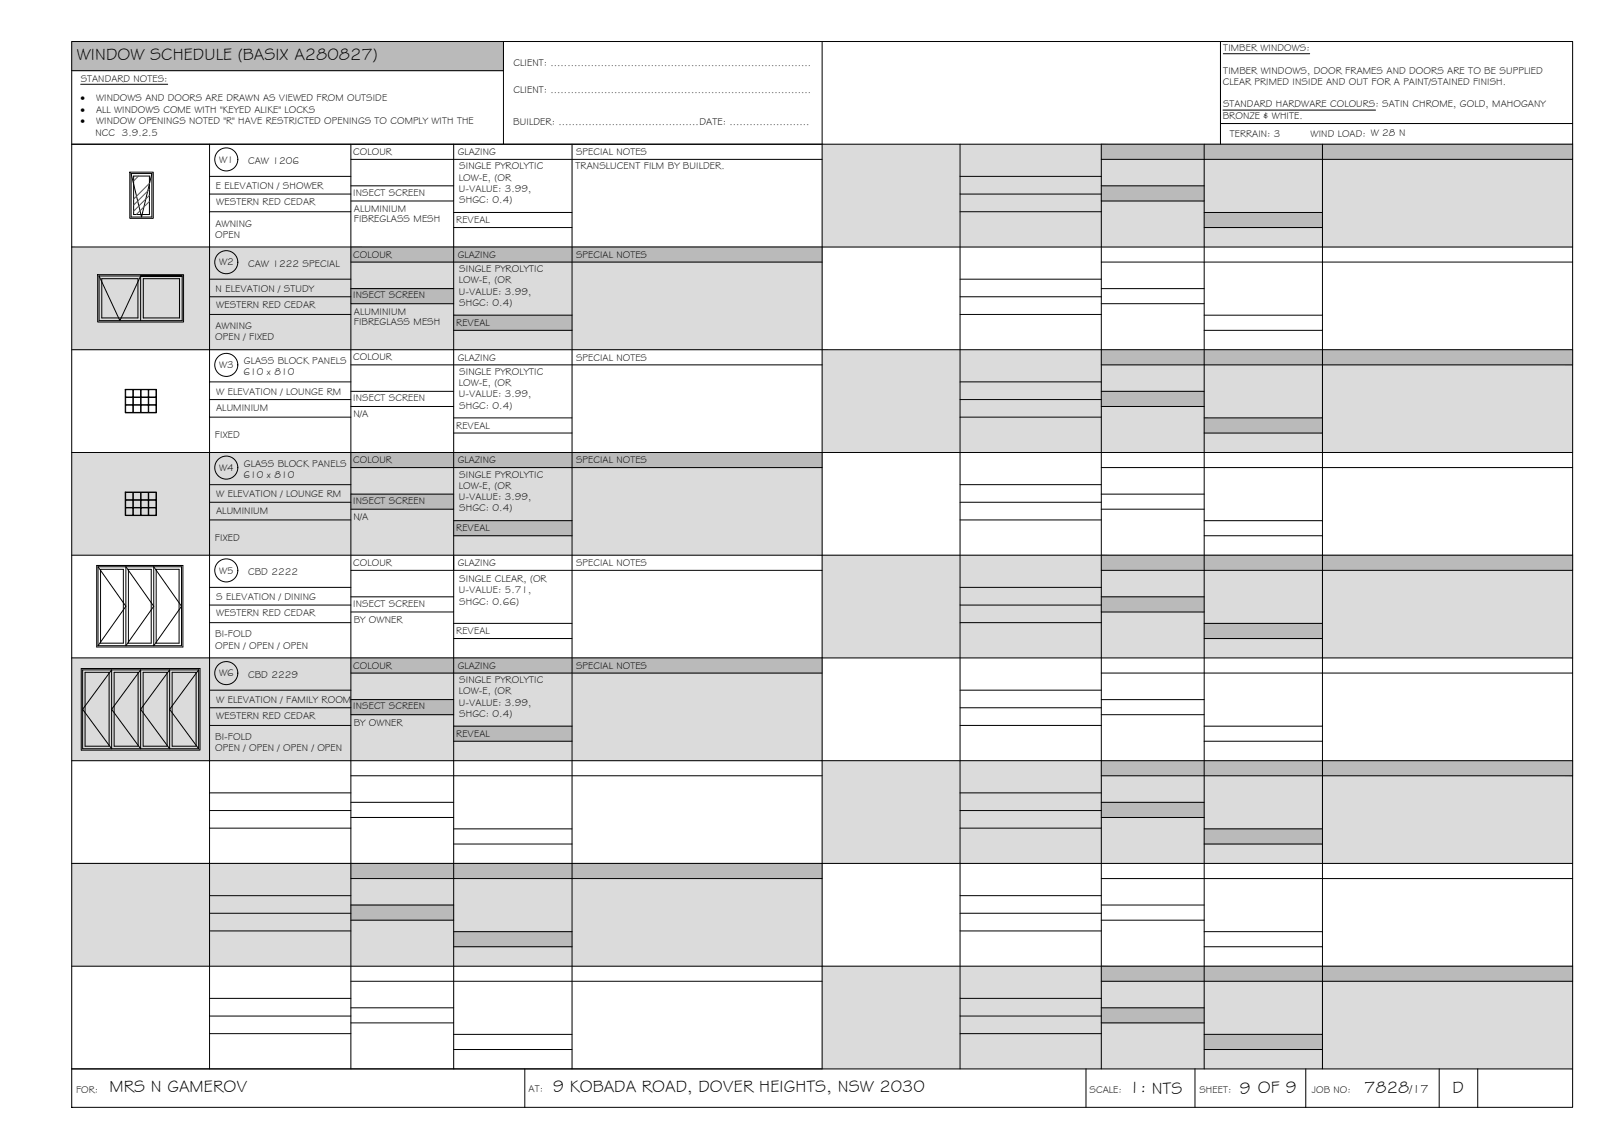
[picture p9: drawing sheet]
<svg xmlns="http://www.w3.org/2000/svg" width="420mm" height="297mm" viewBox="0 0 420 297" stroke-linecap="round" stroke-linejoin="round" font-family="sans-serif">
<!-- layer: WINDOW SCHEDULE HATCH -->
<g fill="#dbdbdb" stroke="#dbdbdb" stroke-width=".26">
<path d="M213.6 37.5l195 26.7v-26.7zM213.6 37.5l195 26.7h-195z"/>
<path d="M18.6 64.2l195 26.7v-26.7zM18.6 64.2l195 26.7h-195z"/>
<path d="M213.6 90.9l195 26.7v-26.7zM213.6 90.9l195 26.7h-195z"/>
<path d="M18.6 117.6l195 26.7v-26.7zM18.6 117.6l195 26.7h-195z"/>
<path d="M213.6 144.3l195 26.7v-26.7zM213.6 144.3l195 26.7h-195z"/>
<path d="M18.6 171l195 26.7v-26.7zM18.6 171l195 26.7h-195z"/>
<path d="M213.6 197.7l195 26.7v-26.7zM213.6 197.7l195 26.7h-195z"/>
<path d="M18.6 224.4l195 26.7v-26.7zM18.6 224.4l195 26.7h-195z"/>
<path d="M213.6 251.1l195 26.7v-26.7zM213.6 251.1l195 26.7h-195z"/>
</g>
<g fill="#bababa" stroke="#bababa" stroke-width=".26">
<path d="M18.6 10.8l112.2 7.6v-7.6zM18.6 10.8l112.2 7.6h-112.2z"/>
<path d="M286.2 37.5l122.4 3.9v-3.9zM286.2 37.5l122.4 3.9h-122.4z"/>
<path d="M286.2 48.3l26.7 3.9v-3.9zM286.2 48.3l26.7 3.9h-26.7z"/>
<path d="M312.9 55.2l30.7 3.9v-3.9zM312.9 55.2l30.7 3.9h-30.7z"/>
<path d="M91.2 64.2l122.4 3.9v-3.9zM91.2 64.2l122.4 3.9h-122.4z"/>
<path d="M91.2 75l26.7 3.9v-3.9zM91.2 75l26.7 3.9h-26.7z"/>
<path d="M117.9 81.9l30.7 3.9v-3.9zM117.9 81.9l30.7 3.9h-30.7z"/>
<path d="M286.2 90.9l122.4 3.9v-3.9zM286.2 90.9l122.4 3.9h-122.4z"/>
<path d="M286.2 101.7l26.7 3.9v-3.9zM286.2 101.7l26.7 3.9h-26.7z"/>
<path d="M312.9 108.6l30.7 3.9v-3.9zM312.9 108.6l30.7 3.9h-30.7z"/>
<path d="M91.2 117.6l122.4 3.9v-3.9zM91.2 117.6l122.4 3.9h-122.4z"/>
<path d="M91.2 128.4l26.7 3.9v-3.9zM91.2 128.4l26.7 3.9h-26.7z"/>
<path d="M117.9 135.3l30.7 3.9v-3.9zM117.9 135.3l30.7 3.9h-30.7z"/>
<path d="M286.2 144.3l122.4 3.9v-3.9zM286.2 144.3l122.4 3.9h-122.4z"/>
<path d="M286.2 155.1l26.7 3.9v-3.9zM286.2 155.1l26.7 3.9h-26.7z"/>
<path d="M312.9 162l30.7 3.9v-3.9zM312.9 162l30.7 3.9h-30.7z"/>
<path d="M91.2 171l122.4 3.9v-3.9zM91.2 171l122.4 3.9h-122.4z"/>
<path d="M91.2 181.8l26.7 3.9v-3.9zM91.2 181.8l26.7 3.9h-26.7z"/>
<path d="M117.9 188.7l30.7 3.9v-3.9zM117.9 188.7l30.7 3.9h-30.7z"/>
<path d="M286.2 197.7l122.4 3.9v-3.9zM286.2 197.7l122.4 3.9h-122.4z"/>
<path d="M286.2 208.5l26.7 3.9v-3.9zM286.2 208.5l26.7 3.9h-26.7z"/>
<path d="M312.9 215.4l30.7 3.9v-3.9zM312.9 215.4l30.7 3.9h-30.7z"/>
<path d="M91.2 224.4l122.4 3.9v-3.9zM91.2 224.4l122.4 3.9h-122.4z"/>
<path d="M91.2 235.2l26.7 3.9v-3.9zM91.2 235.2l26.7 3.9h-26.7z"/>
<path d="M117.9 242.1l30.7 3.9v-3.9zM117.9 242.1l30.7 3.9h-30.7z"/>
<path d="M286.2 251.1l122.4 3.9v-3.9zM286.2 251.1l122.4 3.9h-122.4z"/>
<path d="M286.2 261.9l26.7 3.9v-3.9zM286.2 261.9l26.7 3.9h-26.7z"/>
<path d="M312.9 268.8l30.7 3.9v-3.9zM312.9 268.8l30.7 3.9h-30.7z"/>
</g>
<!-- layer: BORDER -->
<g fill="none" stroke="#000" stroke-width=".26">
<path d="M18.6 10.8h390v277h-390zM18.6 18.4h112.2M130.8 10.8v26.7M317.1 10.8v26.7M408.6 10.8h-195v267M18.6 37.5h390M54.4 37.5v240.3M91.2 37.5v240.3M117.9 37.5v240.3M148.6 37.5v240.3M249.5 37.5v240.3M286.2 37.5v240.3"/>
<path d="M312.9 37.5v240.3M317.1 32.1h91.5M343.6 37.5v240.3M54.4 45.8h36.8M54.4 50.4h36.8M54.4 55h36.8M91.2 41.4h122.4M91.2 48.3h26.7M91.2 52.2h26.7M117.9 55.2h30.7M117.9 59.1h30.7M249.5 45.8h36.7"/>
<path d="M249.5 50.4h36.7M249.5 55h36.7M286.2 41.4h122.4M286.2 48.3h26.7M286.2 52.2h26.7M312.9 55.2h30.7M312.9 59.1h30.7M18.6 64.2h390M54.4 72.6h36.8M54.4 77.1h36.8M91.2 68.1h122.4M91.2 75h26.7"/>
<path d="M91.2 78.9h26.7M249.5 72.6h36.7M249.5 77.1h36.7M286.2 68.1h122.4M286.2 75h26.7M286.2 78.9h26.7M18.6 90.9h390M54.4 81.7h36.8M54.4 99.2h36.8M91.2 94.8h122.4M117.9 81.9h30.7M117.9 85.8h30.7"/>
<path d="M249.5 81.7h36.7M249.5 99.2h36.7M286.2 94.8h122.4M312.9 81.9h30.7M312.9 85.8h30.7M18.6 117.6h390M54.4 103.8h36.8M54.4 108.4h36.8M91.2 101.7h26.7M91.2 105.6h26.7M117.9 108.6h30.7M117.9 112.5h30.7"/>
<path d="M249.5 103.8h36.7M249.5 108.4h36.7M286.2 101.7h26.7M286.2 105.6h26.7M312.9 108.6h30.7M312.9 112.5h30.7M54.4 126h36.8M54.4 130.5h36.8M54.4 135.1h36.8M91.2 121.5h122.4M91.2 128.4h26.7M91.2 132.3h26.7"/>
<path d="M117.9 135.3h30.7M117.9 139.2h30.7M249.5 126h36.7M249.5 130.5h36.7M249.5 135.1h36.7M286.2 121.5h122.4M286.2 128.4h26.7M286.2 132.3h26.7M312.9 135.3h30.7M312.9 139.2h30.7M18.6 144.3h390M54.4 152.6h36.8"/>
<path d="M54.4 157.2h36.8M91.2 148.2h122.4M91.2 155.1h26.7M91.2 159h26.7M249.5 152.6h36.7M249.5 157.2h36.7M286.2 148.2h122.4M286.2 155.1h26.7M286.2 159h26.7M18.6 171h390M54.4 161.8h36.8M54.4 179.4h36.8"/>
<path d="M91.2 174.9h122.4M117.9 162h30.7M117.9 165.9h30.7M249.5 161.8h36.7M249.5 179.4h36.7M286.2 174.9h122.4M312.9 162h30.7M312.9 165.9h30.7M18.6 197.7h390M54.4 183.9h36.8M54.4 188.5h36.8M91.2 181.8h26.7"/>
<path d="M91.2 185.7h26.7M117.9 188.7h30.7M117.9 192.6h30.7M249.5 183.9h36.7M249.5 188.5h36.7M286.2 181.8h26.7M286.2 185.7h26.7M312.9 188.7h30.7M312.9 192.6h30.7M54.4 206.1h36.8M54.4 210.6h36.8M54.4 215.2h36.8"/>
<path d="M91.2 201.6h122.4M91.2 208.5h26.7M91.2 212.4h26.7M117.9 215.4h30.7M117.9 219.3h30.7M249.5 206.1h36.7M249.5 210.6h36.7M249.5 215.2h36.7M286.2 201.6h122.4M286.2 208.5h26.7M286.2 212.4h26.7M312.9 215.4h30.7"/>
<path d="M312.9 219.3h30.7M18.6 224.4h390M54.4 232.8h36.8M54.4 237.3h36.8M91.2 228.3h122.4M91.2 235.2h26.7M91.2 239.1h26.7M249.5 232.8h36.7M249.5 237.3h36.7M286.2 228.3h122.4M286.2 235.2h26.7M286.2 239.1h26.7"/>
<path d="M18.6 251.1h390M54.4 241.9h36.8M54.4 259.5h36.8M91.2 255h122.4M117.9 242.1h30.7M117.9 246h30.7M249.5 241.9h36.7M249.5 259.5h36.7M286.2 255h122.4M312.9 242.1h30.7M312.9 246h30.7M18.6 277.8h390"/>
<path d="M54.4 264h36.8M54.4 268.6h36.8M91.2 261.9h26.7M91.2 265.8h26.7M117.9 268.8h30.7M117.9 272.7h30.7M136.4 277.8v10M249.5 264h36.7M249.5 268.6h36.7M282.2 277.8v10M286.2 261.9h26.7M286.2 265.8h26.7"/>
<path d="M310.5 277.8v10M312.9 268.8h30.7M312.9 272.7h30.7M339.3 277.8v10M374 277.8v10M384 277.8v10"/>
</g>
<!-- layer: TEXT -->
<path d="M317.9 14h22.4M21 21.9h22.6M317.8 28.6h39.6M117.9 144.5v3.7" fill="none" stroke="#000" stroke-width=".26"/>
<!-- layer: WINDOWS -->
<g fill="none" stroke="#000" stroke-width=".26">
<path d="M34.1 45.1l2.7 11.3 2.7-11.3M34.1 45.1h5.4M34.1 45.1v11.3h5.4v-11.3M34.7 45.8h4.1v9.9h-4.1zM25.7 71.7h21.6h-10.8M25.7 71.7l5.4 11.6 5.4-11.6M25.7 71.7v11.6h21.6v-11.6M26.4 72.4h9.4v10.2h-9.4zM36.5 71.7v11.6M37.2 72.4h9.4v10.2h-9.4zM32.5 101.2h8.1v6.1h-8.1zM32.6 101.3h1.9v1.9h-1.9z"/>
<path d="M32.6 103.3h1.9v1.9h-1.9zM32.6 105.3h1.9v1.9h-1.9zM34.6 101.3h1.9v1.9h-1.9zM34.6 103.3h1.9v1.9h-1.9zM34.6 105.3h1.9v1.9h-1.9zM36.6 101.3h1.9v1.9h-1.9zM36.6 103.3h1.9v1.9h-1.9zM36.6 105.3h1.9v1.9h-1.9zM38.6 101.3h1.9v1.9h-1.9zM38.6 103.3h1.9v1.9h-1.9zM38.6 105.3h1.9v1.9h-1.9zM32.5 127.9h8.1v6.1h-8.1z"/>
<path d="M32.6 128h1.9v1.9h-1.9zM32.6 130h1.9v1.9h-1.9zM32.6 132h1.9v1.9h-1.9zM34.6 128h1.9v1.9h-1.9zM34.6 130h1.9v1.9h-1.9zM34.6 132h1.9v1.9h-1.9zM36.6 128h1.9v1.9h-1.9zM36.6 130h1.9v1.9h-1.9zM36.6 132h1.9v1.9h-1.9zM38.6 128h1.9v1.9h-1.9zM38.6 130h1.9v1.9h-1.9zM38.6 132h1.9v1.9h-1.9z"/>
<path d="M25.5 147.3l7.2 10.3-7.2 10.2M25.5 147.3h21.7v20.5h-21.7M25.5 147.3v20.5M26.1 147.9h6v19.2h-6zM32.7 147.3l7.2 10.3-7.2 10.2zM33.4 147.9h5.9v19.2h-5.9zM39.9 147.3l7.3 10.3-7.3 10.2zM40.6 147.9h5.9v19.2h-5.9zM22.1 174.7h6.2v19.2h-6.2zM29 174.1v20.5l-7.5-10.3zM29.7 174.7h6.2v19.2h-6.2zM36.5 174.1v20.5l-7.5-10.3z"/>
<path d="M37.2 174.7h6.2v19.2h-6.2zM44.1 174.1v20.5l-7.6-10.3zM44.7 174.7h6.3v19.2h-6.3zM51.6 174.1h-30.1v20.5h30.1M51.6 174.1v20.5M51.6 174.1l-7.5 10.2 7.5 10.3"/>
<circle cx="58.8" cy="41.4" r="3"/>
<circle cx="58.8" cy="68.1" r="3"/>
<circle cx="58.8" cy="94.8" r="3"/>
<circle cx="58.8" cy="121.5" r="3"/>
<circle cx="58.8" cy="148.2" r="3"/>
<circle cx="58.8" cy="174.9" r="3"/>
</g>
<!-- layer: NEWWORK -->
<path d="M33.7 44.7h6.1v12h-6.1zM25.4 71.4h22.3v12.3h-22.3zM25.1 147h22.4v21.1h-22.4zM21.1 173.7h30.9v21.2h-30.9z" fill="none" stroke="#000" stroke-width=".26"/>
<!-- layer: HATCH -->
<path d="M35.8 52.3l-1.1 1M36 45.8l-1.3 1.2M38.8 50.8l-4.1 4.1M38.8 52.4l-3.4 3.3M38.8 47.6l-4.1 4.1M38.8 49.2l-3 3.1" fill="none" stroke="#545454" stroke-width=".26"/>
<g font-size="4.5">
<text x="20" y="15.7">WINDOW SCHEDULE (BASIX A280827)</text>
<text x="28.4" y="283.9">MRS N GAMEROV</text>
<text x="143.6" y="283.8">9 KOBADA ROAD, DOVER HEIGHTS, NSW 2030</text>
<text x="293.4" y="284.1">1: NTS</text>
<text x="322" y="284.4">9 OF 9</text>
<text x="354.4" y="284">7828</text>
<text x="377.4" y="283.9">D</text>
</g>
<text font-size="3.2" x="366.3" y="284">/17</text>
<g font-size="2.6">
<text x="133.4" y="17.1">CLIENT: ..............................................................................</text>
<text x="317.9" y="13.3">TIMBER WINDOWS:</text>
<text x="21" y="21.2">STANDARD NOTES:</text>
<text x="317.7" y="22">CLEAR PRIMED INSIDE AND OUT FOR A PAINT/STAINED FINISH.</text>
<text x="317.9" y="19.1">TIMBER WINDOWS, DOOR FRAMES AND DOORS ARE TO BE SUPPLIED</text>
<text x="20.9" y="26.2">·</text>
<text x="20.9" y="29.2">·</text>
<text x="25" y="29.2">ALL WINDOWS COME WITH &quot;KEYED ALIKE&quot; LOCKS</text>
<text x="25" y="26.2">WINDOWS AND DOORS ARE DRAWN AS VIEWED FROM OUTSIDE</text>
<text x="133.4" y="24.2">CLIENT: ..............................................................................</text>
<text x="317.8" y="27.9">STANDARD HARDWARE COLOURS: SATIN CHROME, GOLD, MAHOGANY</text>
<text x="20.9" y="32.3">·</text>
<text x="24.8" y="35.3">NCC 3.9.2.5</text>
<text x="25" y="32.3">WINDOW OPENINGS NOTED &quot;R&quot; HAVE RESTRICTED OPENINGS TO COMPLY WITH THE</text>
<text x="133.4" y="32.5">BUILDER: ..........................................DATE: ........................</text>
<text x="317.7" y="30.8">BRONZE &amp; WHITE.</text>
<text x="319.6" y="35.5">TERRAIN: 3</text>
<text x="340.6" y="35.5">WIND LOAD: W 28 N</text>
<text x="91.8" y="40.2">COLOUR</text>
<text x="118.9" y="40.3">GLAZING</text>
<text x="149.7" y="40.3">SPECIAL NOTES</text>
<text x="56.9" y="42.2">W1</text>
<text x="64.5" y="42.7">CAW 1206</text>
<text x="119.2" y="46.9">LOW-E, (OR</text>
<text x="119.3" y="44">SINGLE PYROLYTIC</text>
<text x="149.5" y="44">TRANSLUCENT FILM BY BUILDER.</text>
<text x="56.1" y="49.1">E ELEVATION / SHOWER</text>
<text x="56.2" y="53.3">WESTERN RED CEDAR</text>
<text x="91.8" y="50.8">INSECT SCREEN</text>
<text x="119.2" y="49.9">U-VALUE: 3.99,</text>
<text x="119.3" y="52.8">SHGC: 0.4)</text>
<text x="56" y="58.9">AWNING</text>
<text x="91.9" y="57.8">FIBREGLASS MESH</text>
<text x="92" y="55">ALUMINIUM</text>
<text x="118.6" y="58">REVEAL</text>
<text x="55.9" y="61.8">OPEN</text>
<text x="56.9" y="68.9">W2</text>
<text x="64.5" y="69.4">CAW 1222 SPECIAL</text>
<text x="91.8" y="66.9">COLOUR</text>
<text x="118.9" y="67">GLAZING</text>
<text x="119.3" y="70.7">SINGLE PYROLYTIC</text>
<text x="149.7" y="67">SPECIAL NOTES</text>
<text x="56" y="75.8">N ELEVATION / STUDY</text>
<text x="91.8" y="77.5">INSECT SCREEN</text>
<text x="119.2" y="73.7">LOW-E, (OR</text>
<text x="119.2" y="76.6">U-VALUE: 3.99,</text>
<text x="56.2" y="80">WESTERN RED CEDAR</text>
<text x="92" y="81.7">ALUMINIUM</text>
<text x="119.3" y="79.5">SHGC: 0.4)</text>
<text x="55.9" y="88.5">OPEN / FIXED</text>
<text x="56" y="85.5">AWNING</text>
<text x="91.9" y="84.5">FIBREGLASS MESH</text>
<text x="118.6" y="84.7">REVEAL</text>
<text x="56.9" y="95.6">W3</text>
<text x="63.4" y="94.6">GLASS BLOCK PANELS</text>
<text x="91.8" y="93.6">COLOUR</text>
<text x="118.9" y="93.7">GLAZING</text>
<text x="149.7" y="93.7">SPECIAL NOTES</text>
<text x="63.3" y="97.5">610 x 810</text>
<text x="119.2" y="100.3">LOW-E, (OR</text>
<text x="119.3" y="97.4">SINGLE PYROLYTIC</text>
<text x="56.2" y="106.8">ALUMINIUM</text>
<text x="56.2" y="102.5">W ELEVATION / LOUNGE RM</text>
<text x="91.8" y="104.2">INSECT SCREEN</text>
<text x="119.2" y="103.3">U-VALUE: 3.99,</text>
<text x="119.3" y="106.2">SHGC: 0.4)</text>
<text x="55.8" y="113.8">FIXED</text>
<text x="91.8" y="108.3">N/A</text>
<text x="118.6" y="111.4">REVEAL</text>
<text x="56.9" y="122.3">W4</text>
<text x="63.3" y="124.2">610 x 810</text>
<text x="63.4" y="121.3">GLASS BLOCK PANELS</text>
<text x="91.8" y="120.3">COLOUR</text>
<text x="118.9" y="120.4">GLAZING</text>
<text x="119.3" y="124.1">SINGLE PYROLYTIC</text>
<text x="149.7" y="120.4">SPECIAL NOTES</text>
<text x="56.2" y="129.2">W ELEVATION / LOUNGE RM</text>
<text x="91.8" y="131">INSECT SCREEN</text>
<text x="119.2" y="127.1">LOW-E, (OR</text>
<text x="119.2" y="130">U-VALUE: 3.99,</text>
<text x="56.2" y="133.5">ALUMINIUM</text>
<text x="91.8" y="135.1">N/A</text>
<text x="119.3" y="132.9">SHGC: 0.4)</text>
<text x="55.8" y="140.5">FIXED</text>
<text x="118.6" y="138.1">REVEAL</text>
<text x="56.9" y="149">W5</text>
<text x="64.5" y="149.5">CBD 2222</text>
<text x="91.8" y="147">COLOUR</text>
<text x="118.9" y="147.1">GLAZING</text>
<text x="149.7" y="147.1">SPECIAL NOTES</text>
<text x="56.2" y="155.9">S ELEVATION / DINING</text>
<text x="119.2" y="154.2">U-VALUE: 5.71,</text>
<text x="119.3" y="151.3">SINGLE CLEAR, (OR</text>
<text x="56.2" y="160.1">WESTERN RED CEDAR</text>
<text x="91.8" y="157.6">INSECT SCREEN</text>
<text x="91.9" y="161.9">BY OWNER</text>
<text x="119.3" y="157.1">SHGC: 0.66)</text>
<text x="55.9" y="165.6">BI-FOLD</text>
<text x="118.6" y="164.8">REVEAL</text>
<text x="55.9" y="168.6">OPEN / OPEN / OPEN</text>
<text x="91.8" y="173.7">COLOUR</text>
<text x="118.9" y="173.8">GLAZING</text>
<text x="149.7" y="173.8">SPECIAL NOTES</text>
<text x="56.9" y="175.7">W6</text>
<text x="64.5" y="176.2">CBD 2229</text>
<text x="119.3" y="177.5">SINGLE PYROLYTIC</text>
<text x="56.2" y="182.6">W ELEVATION / FAMILY ROOM</text>
<text x="91.8" y="184.4">INSECT SCREEN</text>
<text x="119.2" y="180.4">LOW-E, (OR</text>
<text x="119.2" y="183.4">U-VALUE: 3.99,</text>
<text x="56.2" y="186.8">WESTERN RED CEDAR</text>
<text x="91.9" y="188.5">BY OWNER</text>
<text x="118.6" y="191.5">REVEAL</text>
<text x="119.3" y="186.3">SHGC: 0.4)</text>
<text x="55.9" y="192.3">BI-FOLD</text>
<text x="55.9" y="195.3">OPEN / OPEN / OPEN / OPEN</text>
<text x="19.8" y="284">FOR:</text>
<text x="137.4" y="283.8">AT:</text>
<text x="283.1" y="284.1">SCALE:</text>
<text x="311.6" y="284.1">SHEET:</text>
<text x="340.9" y="284.1">JOB NO:</text>
</g>
</svg>
